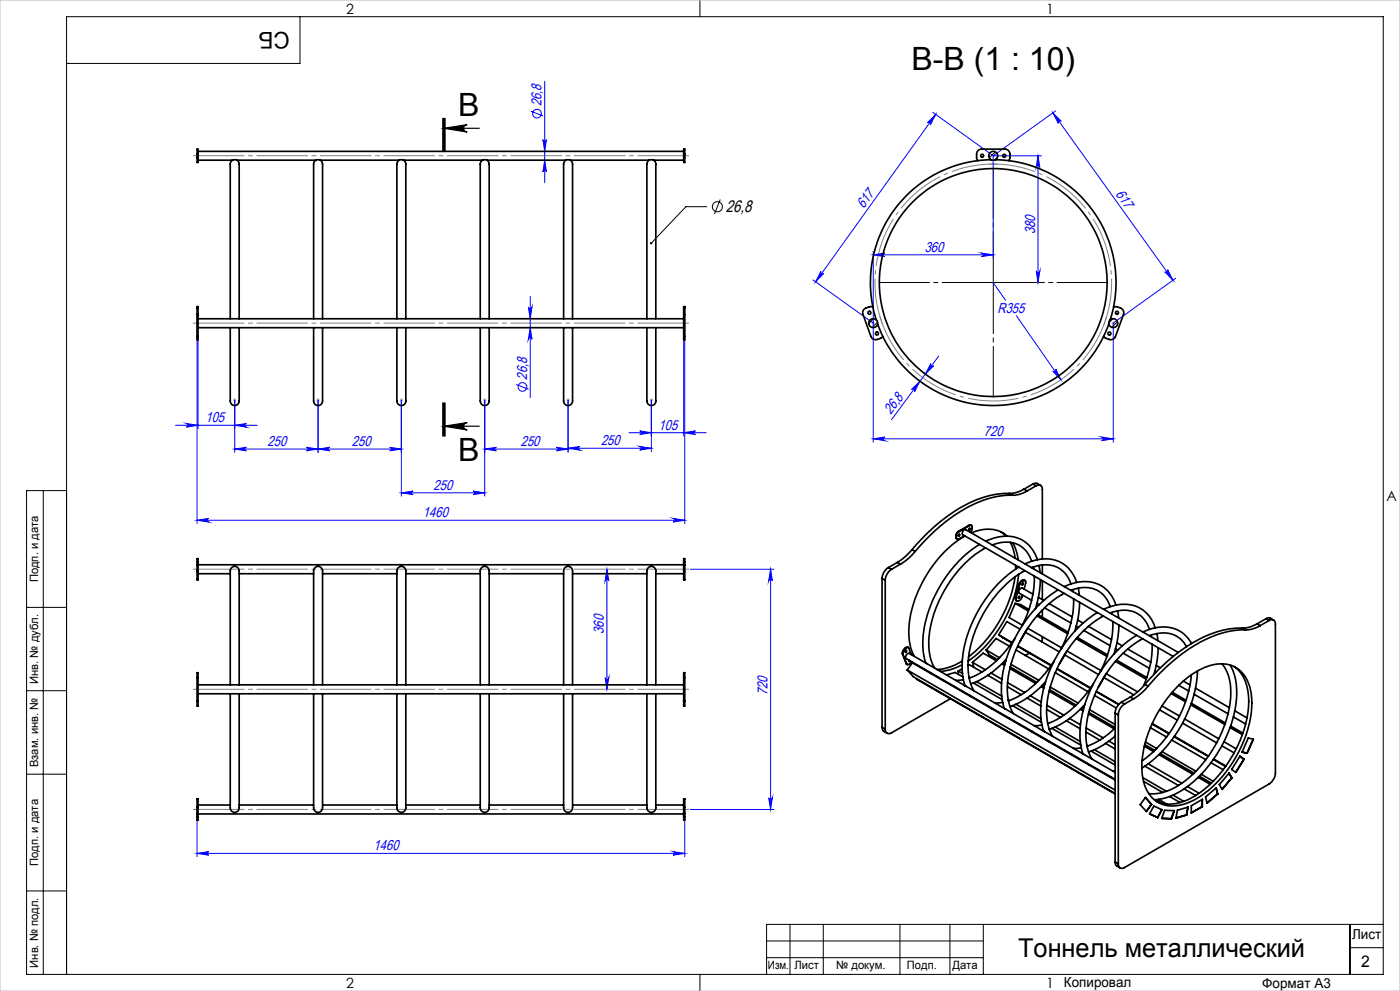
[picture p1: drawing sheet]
<svg xmlns="http://www.w3.org/2000/svg" width="420mm" height="297mm" viewBox="0 0 420 297" stroke-linecap="round" stroke-linejoin="round" font-family="sans-serif">
<g fill="none" stroke="#00f" stroke-width=".3">
<path d="M159.2 33.3l3.7 1.5M163.4 24.4v30.3M280.7 34.3l-1.6 3.2a.54 .54 0 0 0-.1-.8 .54 .54 0 0 0-.8 .1zM280.7 34.3l-36 50.2M315.9 33.8l2.5 2.6a.53 .53 0 0 0-.8-.2 .53 .53 0 0 0-.1 .8zM315.9 33.8l36 50.2M316.7 33.2l-18.7 13.5-18.1-13M162.9 41.8a.53 .53 0 0 0 .5 .6 .53 .53 0 0 0 .5-.6l-.5 3.6zM163.4 48l.5 3.5a.53 .53 0 0 0-.5-.5 .53 .53 0 0 0-.5 .5zM311.4 46.7l.6 3.5a.55 .55 0 0 0-.6-.5 .55 .55 0 0 0-.5 .5zM311.4 46.7v38M312.4 46.7h-14.4v30.7"/>
<path d="M262 75.4v57.1M262 76.4h36M262 76.4l3.5-.6a.53 .53 0 0 0-.5 .6 .53 .53 0 0 0 .5 .5zM294.5 75.8l3.5 .6-3.5 .5a.53 .53 0 0 0 .5-.5 .53 .53 0 0 0-.5-.6zM59.1 94.3v62.6M158.5 92a.55 .55 0 0 0 .5 .5 .55 .55 0 0 0 .6-.5l-.5 3.5zM159.1 98.2l.5 3.5a.55 .55 0 0 0-.6-.5 .55 .55 0 0 0-.5 .5zM159.1 88.8v30.4M205.4 94.3v62.6M243.9 83.9l18.1 12.9M246.3 81.3a.53 .53 0 0 0 .1 .7 .53 .53 0 0 0 .8-.1l-2.5 2.6zM298 84.7l3.7 5.3"/>
<path d="M304.9 94.6l13.4 19.2M310.9 81.2a.55 .55 0 0 0 .5 .5 .55 .55 0 0 0 .6-.5l-.6 3.5zM334 96.9v35.6M349.4 81.5a.53 .53 0 0 0 .8 0 .53 .53 0 0 0 .1-.7l1.6 3.2zM352.7 83.4l-18.7 13.4M59.4 100.8v27.7M70.4 119.9v15.7M95.4 119.9v15.7M120.4 119.9v28.8M145.4 119.9v28.8M154.9 115.2l3.7 1.5M170.4 119.9v15.7"/>
<path d="M195.4 119.9v15.5M205.1 100.8v29.9M273.5 116.7l2.5-2.4-1.6 3.1a.56 .56 0 0 0-.2-.7 .56 .56 0 0 0-.7 0zM276 114.3l-8.6 11.5M276 114.3l.8 .6M276.8 111.5l.8 .6M277.6 112.1l-1.6 2.2M279.3 109a.53 .53 0 0 0 .1 .7 .53 .53 0 0 0 .7-.1l-2.5 2.5zM281.6 106.7l-4 5.4M315.8 111.2a.53 .53 0 0 0 .8 .2 .53 .53 0 0 0 .1-.8l1.6 3.2zM52.7 127.5h24.5M55.9 126.9l3.5 .6-3.5 .5a.55 .55 0 0 0 .5-.5 .55 .55 0 0 0-.5-.6z"/>
<path d="M70.4 127.5l3.5-.6a.55 .55 0 0 0-.5 .6 .55 .55 0 0 0 .5 .5zM70.4 134.6l3.5-.5a.53 .53 0 0 0-.5 .5 .53 .53 0 0 0 .5 .5zM70.4 134.6h50M91.9 134.1l3.5 .5-3.5 .5a.53 .53 0 0 0 .5-.5 .53 .53 0 0 0-.5-.5zM95.4 134.6l3.5-.5a.53 .53 0 0 0-.5 .5 .53 .53 0 0 0 .5 .5zM116.9 134.1l3.5 .5-3.5 .5a.53 .53 0 0 0 .5-.5 .53 .53 0 0 0-.5-.5zM145.4 134.6h25M145.4 134.6l3.5-.5a.53 .53 0 0 0-.5 .5 .53 .53 0 0 0 .5 .5zM166.9 134.1l3.5 .5-3.5 .5a.53 .53 0 0 0 .5-.5 .53 .53 0 0 0-.5-.5zM170.4 134.3l3.5-.5a.55 .55 0 0 0-.5 .6 .55 .55 0 0 0 .5 .5zM170.4 134.3h25M188.7 129.7h23.1"/>
<path d="M191.9 129.1l3.5 .6-3.5 .5a.53 .53 0 0 0 .5-.5 .53 .53 0 0 0-.5-.6zM191.9 133.8l3.5 .5-3.5 .6a.55 .55 0 0 0 .5-.5 .55 .55 0 0 0-.5-.6zM205.1 129.7l3.5-.6a.53 .53 0 0 0-.5 .6 .53 .53 0 0 0 .5 .5zM262 131.5l3.5-.5a.55 .55 0 0 0-.5 .5 .55 .55 0 0 0 .5 .6zM262 131.5h72M330.5 131l3.5 .5-3.5 .6a.55 .55 0 0 0 .5-.6 .55 .55 0 0 0-.5-.5zM59.1 155.9l3.5-.5a.55 .55 0 0 0-.5 .5 .55 .55 0 0 0 .5 .6zM59.1 155.9h146.3M120.4 147.7h25M120.4 147.7l3.5-.5a.53 .53 0 0 0-.5 .5 .53 .53 0 0 0 .5 .5zM141.9 147.2l3.5 .5-3.5 .5a.53 .53 0 0 0 .5-.5 .53 .53 0 0 0-.5-.5zM201.9 155.4l3.5 .5-3.5 .6a.55 .55 0 0 0 .5-.6 .55 .55 0 0 0-.5-.5z"/>
<path d="M182.1 170.6l.5 3.5a.55 .55 0 0 0-.5-.5 .55 .55 0 0 0-.6 .5zM182.1 170.6v36M207.1 170.6h25.1M231.2 170.6v72M231.2 170.6l.5 3.5a.55 .55 0 0 0-.5-.5 .55 .55 0 0 0-.6 .5zM181.5 203.1a.55 .55 0 0 0 .6 .5 .55 .55 0 0 0 .5-.5l-.5 3.5zM230.6 239.1a.55 .55 0 0 0 .6 .5 .55 .55 0 0 0 .5-.5l-.5 3.5zM59.1 255.8l3.5-.6a.53 .53 0 0 0-.5 .6 .53 .53 0 0 0 .5 .5zM59.1 241.9v14.8M59.1 255.8h146.3M201.9 255.2l3.5 .6-3.5 .5a.53 .53 0 0 0 .5-.5 .53 .53 0 0 0-.5-.6zM205.4 241.9v14.8"/>
<path d="M207.1 242.6h25.1"/>
<circle cx="161.1" cy="34" r="1.3"/>
<circle cx="156.7" cy="116" r="1.29"/>
</g>
<g fill="none" stroke="#000" stroke-width=".3">
<path d="M90 5v14h-70M210 0v5M216.1 59.8l-1.8 4.3M212 61.9h-6.2l-10.4 11M297.9 84.7h.2M298 84.6v.2M13 147v145M20 147h-12v145h407v-287h-395v287M8 182h12M8 207h12M8 232h12M8 267h12"/>
<path d="M237 277v15M247 277v15M270 277v15M285 277v15M295 277v15M405 277v15M415 277h-185v15M210 292v5M230 282h65M230 287h65M405 284h10"/>
<circle cx="215.2" cy="62" r="1.52"/>
</g>
<path d="M132.8 35.4v10M133.2 38.4l7-1a1.11 1.11 0 0 0-1.1 1.1 1.11 1.11 0 0 0 1.1 1.1zM133.2 38.4h10.6M133.2 35.4v10M133.5 35.4v10M132.8 120.7v10M133.2 127.7l7-1.1a1.11 1.11 0 0 0-1.1 1.2 1.11 1.11 0 0 0 1.1 1.1zM133.2 127.7h10.6M133.2 120.7v10M133.5 120.7v10z" fill="none" stroke="#000" stroke-width=".35"/>
<path d="M299.3 49.2a35.5 35.5 0 0 0-34.5 48.1M331.2 97.3a35.5 35.5 0 0 0-34.6-48.1" fill="none" stroke="#808080" stroke-width=".3" stroke-dasharray="15.2 1.3 1.3 1.3" stroke-dashoffset="1.2" stroke-linecap="butt"/>
<path d="M263.9 94.7a35.5 35.5 0 0 0 34.1 25.5 35.5 35.5 0 0 0 34-25.5" fill="none" stroke="#808080" stroke-width=".3" stroke-dasharray="15.2 1.3 1.3 1.3" stroke-dashoffset=".2" stroke-linecap="butt"/>
<g fill="none" stroke="#c0c0c0" stroke-width=".3">
<path d="M0 0h420v297h-420zM297.5 46.7h.9M297.6 46.3l.7 .8M298 46.2v1M298.3 46.3l-.7 .8M261.5 96.9h1M261.6 96.5l.7 .7M262 96.3v1.1M262.3 96.5l-.7 .7M333.5 96.9h1M333.6 96.5l.7 .7M334 96.3v1.1"/>
<path d="M334.3 96.5l-.7 .7M69.9 119.9h1M70.1 119.5l.7 .7M70.4 119.4v1M70.8 119.5l-.7 .7M94.9 119.9h1M95.1 119.5l.7 .7M95.4 119.4v1M95.8 119.5l-.7 .7M119.9 119.9h1M120.1 119.5l.7 .7M120.4 119.4v1"/>
<path d="M120.8 119.5l-.7 .7M144.9 119.9h1M145.1 119.5l.7 .7M145.4 119.4v1M145.8 119.5l-.7 .7M169.9 119.9h1M170.1 119.5l.7 .7M170.4 119.4v1M170.8 119.5l-.7 .7M194.9 119.9h1M195.1 119.5l.7 .7M195.4 119.4v1"/>
<path d="M195.8 119.5l-.7 .7"/>
</g>
<path d="M297.8 84.7h-34.1M298 84.5v-34.1M298 84.9v34M298.2 84.7h34" fill="none" stroke="#000" stroke-width=".3" stroke-dasharray="15.2 1.3 1.3 1.3" stroke-dashoffset=".1"/>
<path d="M57.4 46.7h149.7M57.4 96.8h149.7M57.4 170.6h149.7M57.4 206.6h149.7M57.4 242.6h149.7" fill="none" stroke="#808080" stroke-width=".3" stroke-dasharray="15.2 1.3 1.3 1.3" stroke-dashoffset="-.6"/>
<g fill="#000">
<path d="M195.1 72.6a.37 .37 0 0 1 .5 0 .37 .37 0 0 1 0 .6 .37 .37 0 0 1-.5-.1l.3-.2-.3 .2z"/>
<path d="M133.2 38.4l7-1a1.11 1.11 0 0 0-1.1 1.1 1.11 1.11 0 0 0 1.1 1.1zM133.2 127.7l7-1.1a1.11 1.11 0 0 0-1.1 1.2 1.11 1.11 0 0 0 1.1 1.1z"/>
</g>
<g fill="#00f">
<path d="M315.8 111.2a.53 .53 0 0 0 .8 .2 .53 .53 0 0 0 .1-.8l1.6 3.2z"/>
<path d="M116.9 134.1l3.5 .5-3.5 .5a.53 .53 0 0 0 .5-.5 .53 .53 0 0 0-.5-.5zM95.4 134.6l3.5-.5a.53 .53 0 0 0-.5 .5 .53 .53 0 0 0 .5 .5zM141.9 147.2l3.5 .5-3.5 .5a.53 .53 0 0 0 .5-.5 .53 .53 0 0 0-.5-.5zM120.4 147.7l3.5-.5a.53 .53 0 0 0-.5 .5 .53 .53 0 0 0 .5 .5zM166.9 134.1l3.5 .5-3.5 .5a.53 .53 0 0 0 .5-.5 .53 .53 0 0 0-.5-.5zM145.4 134.6l3.5-.5a.53 .53 0 0 0-.5 .5 .53 .53 0 0 0 .5 .5zM70.4 127.5l3.5-.6a.55 .55 0 0 0-.5 .6 .55 .55 0 0 0 .5 .5zM55.9 126.9l3.5 .6-3.5 .5a.55 .55 0 0 0 .5-.5 .55 .55 0 0 0-.5-.6zM294.5 75.8l3.5 .6-3.5 .5a.53 .53 0 0 0 .5-.5 .53 .53 0 0 0-.5-.6zM262 76.4l3.5-.6a.53 .53 0 0 0-.5 .6 .53 .53 0 0 0 .5 .5z"/>
<path d="M70.4 134.6l3.5-.5a.53 .53 0 0 0-.5 .5 .53 .53 0 0 0 .5 .5zM91.9 134.1l3.5 .5-3.5 .5a.53 .53 0 0 0 .5-.5 .53 .53 0 0 0-.5-.5zM191.9 129.1l3.5 .6-3.5 .5a.53 .53 0 0 0 .5-.5 .53 .53 0 0 0-.5-.6zM205.1 129.7l3.5-.6a.53 .53 0 0 0-.5 .6 .53 .53 0 0 0 .5 .5zM170.4 134.3l3.5-.5a.55 .55 0 0 0-.5 .6 .55 .55 0 0 0 .5 .5zM191.9 133.8l3.5 .5-3.5 .6a.55 .55 0 0 0 .5-.5 .55 .55 0 0 0-.5-.6zM262 131.5l3.5-.5a.55 .55 0 0 0-.5 .5 .55 .55 0 0 0 .5 .6zM330.5 131l3.5 .5-3.5 .6a.55 .55 0 0 0 .5-.6 .55 .55 0 0 0-.5-.5z"/>
<path d="M246.3 81.3a.53 .53 0 0 0 .1 .7 .53 .53 0 0 0 .8-.1l-2.5 2.6zM280.7 34.3l-1.6 3.2a.54 .54 0 0 0-.1-.8 .54 .54 0 0 0-.8 .1z"/>
<path d="M311.4 46.7l.6 3.5a.55 .55 0 0 0-.6-.5 .55 .55 0 0 0-.5 .5zM310.9 81.2a.55 .55 0 0 0 .5 .5 .55 .55 0 0 0 .6-.5l-.6 3.5z"/>
<path d="M315.9 33.8l2.5 2.6a.53 .53 0 0 0-.8-.2 .53 .53 0 0 0-.1 .8zM349.4 81.5a.53 .53 0 0 0 .8 0 .53 .53 0 0 0 .1-.7l1.6 3.2z"/>
<path d="M59.1 155.9l3.5-.5a.55 .55 0 0 0-.5 .5 .55 .55 0 0 0 .5 .6zM201.9 155.4l3.5 .5-3.5 .6a.55 .55 0 0 0 .5-.6 .55 .55 0 0 0-.5-.5z"/>
<path d="M59.1 255.8l3.5-.6a.53 .53 0 0 0-.5 .6 .53 .53 0 0 0 .5 .5zM201.9 255.2l3.5 .6-3.5 .5a.53 .53 0 0 0 .5-.5 .53 .53 0 0 0-.5-.6z"/>
<path d="M279.3 109a.53 .53 0 0 0 .1 .7 .53 .53 0 0 0 .7-.1l-2.5 2.5zM273.5 116.7l2.5-2.4-1.6 3.1a.56 .56 0 0 0-.2-.7 .56 .56 0 0 0-.7 0z"/>
<path d="M163.4 48l.5 3.5a.53 .53 0 0 0-.5-.5 .53 .53 0 0 0-.5 .5zM162.9 41.8a.53 .53 0 0 0 .5 .6 .53 .53 0 0 0 .5-.6l-.5 3.6z"/>
<path d="M181.5 203.1a.55 .55 0 0 0 .6 .5 .55 .55 0 0 0 .5-.5l-.5 3.5zM182.1 170.6l.5 3.5a.55 .55 0 0 0-.5-.5 .55 .55 0 0 0-.6 .5z"/>
<path d="M158.5 92a.55 .55 0 0 0 .5 .5 .55 .55 0 0 0 .6-.5l-.5 3.5zM159.1 98.2l.5 3.5a.55 .55 0 0 0-.6-.5 .55 .55 0 0 0-.5 .5z"/>
<path d="M231.2 170.6l.5 3.5a.55 .55 0 0 0-.5-.5 .55 .55 0 0 0-.6 .5zM230.6 239.1a.55 .55 0 0 0 .6 .5 .55 .55 0 0 0 .5-.5l-.5 3.5z"/>
</g>
<g fill="none" stroke="#000" stroke-width=".5">
<path d="M59.1 46.2v-1.5h.3v1.5M59.1 47.2v1.5h.3v-1.5M59.1 46.2v1M59.1 46.2h.3M59.1 47.2h.3M59.4 45.4h145.7M59.4 48h10.3M59.4 46.2v1M69.7 48a3.1 3.1 0 0 0-.6 2.9v44.6M69.7 48h1.4M71.1 48a3.1 3.1 0 0 1 .7 2.9v44.6M71.1 48h23.7"/>
<path d="M94.8 48a3.1 3.1 0 0 0-.7 2.9v44.6M94.8 48h1.3M96.1 48a3.1 3.1 0 0 1 .7 2.9v44.6M96.1 48h23.6M119.7 48a3.1 3.1 0 0 0-.6 2.9v44.6M119.7 48h1.4M121.1 48a3.1 3.1 0 0 1 .6 2.9v44.6M121.1 48h23.6M144.7 48a3.1 3.1 0 0 0-.6 2.9v44.6M144.7 48h1.4M146.1 48a3.1 3.1 0 0 1 .7 2.9v44.6M146.1 48h23.7"/>
<path d="M169.8 48a3.1 3.1 0 0 0-.7 2.9v44.6M169.8 48h1.3M171.1 48a3.1 3.1 0 0 1 .7 2.9v44.6M171.1 48h23.6M194.7 48a3.1 3.1 0 0 0-.6 2.9v44.6M194.7 48h1.4M196.1 48a3.1 3.1 0 0 1 .6 2.9v44.6M196.1 48h9M205.1 47.2v1.5h.3v-1.5M205.1 46.2v-1.5h.3v1.5M205.1 46.2v1M205.1 46.2h.3"/>
<path d="M205.1 47.2h.3M205.4 46.2v1M293.3 48.2l-.3-.8v-1.2a1.45 1.45 0 0 1 1.5-1.5h7a1.45 1.45 0 0 1 1.5 1.5v1.2l-.4 .8M297.3 47.9a36.8 36.8 0 0 0-34.4 47.9M298.6 47.9a36.8 36.8 0 0 1 34.5 47.9M59.1 92.3v2M59.1 92h.3M59.1 94.3h.3M59.1 92.3h.3M59.1 92v.3M59.1 94.3v6.5M59.4 92.3v2"/>
<path d="M59.4 95.5h145.7M59.4 98.2h145.7M59.4 92v.3M59.4 94.3v6.5M69.1 98.2v19.9a3.9 3.9 0 0 0 .6 3.2 1.54 1.54 0 0 0 1.7-.3 1.54 1.54 0 0 0 .4-1.7v-21.1M94.1 98.2v19.9a3.9 3.9 0 0 0 .6 3.2 1.54 1.54 0 0 0 1.7-.3 1.54 1.54 0 0 0 .4-1.7v-21.1M119.1 98.2v19.9a3.7 3.7 0 0 0 .6 3.2 1.51 1.51 0 0 0 1.7-.3 1.51 1.51 0 0 0 .3-1.7v-21.1M144.1 98.2v19.9a3.9 3.9 0 0 0 .6 3.2 1.54 1.54 0 0 0 1.7-.3 1.54 1.54 0 0 0 .4-1.7v-21.1M169.1 98.2v19.9a3.9 3.9 0 0 0 .6 3.2 1.54 1.54 0 0 0 1.7-.3 1.54 1.54 0 0 0 .4-1.7v-21.1M194.1 98.2v19.9a3.7 3.7 0 0 0 .6 3.2 1.51 1.51 0 0 0 1.7-.3 1.51 1.51 0 0 0 .3-1.7v-21.1M205.1 92.3v2M205.1 92h.3"/>
<path d="M205.1 94.3h.3M205.1 92.3h.3M205.1 92v.3M205.1 94.3v6.5M205.4 92.3v2M205.4 92v.3M205.4 94.3v6.5M261.9 92l-.7-.1-1.4 .4a1.49 1.49 0 0 0-.9 2l2.4 6.5a1.54 1.54 0 0 0 1.9 .9l1.7-.8M263.3 97.1a36.8 36.8 0 0 0 34.7 24.4 36.8 36.8 0 0 0 34.6-24.4M334.1 92l.7-.1 1.4 .4a1.49 1.49 0 0 1 .8 2l-2.4 6.5a1.52 1.52 0 0 1-1.9 .9l-1.6-.8M59.1 100.8v1h.3v-1M59.1 100.8h.3"/>
<path d="M205.1 100.8v1h.3v-1M205.1 100.8h.3M287.5 159.3l-.5 .5-.2 .7M287.5 159.3l.1 .1M287.6 159.4l-.5 .6-.2 .6M290.8 157.4h.6M290.8 157.4l.1 .1M290.8 157.4l-3.3 1.9M290.9 158.3l-.2 .5M290.9 157.5l.5-.1 .2 .4v1l-.5 .7M290.9 157.5l-3.3 1.9M291.4 159.7a9.8 9.8 0 0 1 10.8 1"/>
<path d="M300.3 159.4l1.5 1.3M302.8 147.9a31.7 31.7 0 0 0-19.6 7.6l-5 4.2-4.6 5M302.8 147.9l.9 .5M303.7 148.4a32.2 32.2 0 0 0-19.6 7.7l-4.9 4.2-4.7 5M307.2 146.6l-2.1 .9-2.3 .4M307.2 146.6l1 .5M308.2 147.1l-2.5 1.1-2 .2M309.9 145.1l1-.3 1.3 .7M309.9 145.1l.9 .5M309.9 145.1l-2.7 1.5M310.8 145.6a1.15 1.15 0 0 1 1.4-.1 1.15 1.15 0 0 1 .5 1.2v20.8M310.8 145.6l-2.6 1.5"/>
<path d="M59.1 169.4v1.9M59.1 168.4v-.2a.42 .42 0 0 1-.1-.5 .42 .42 0 0 1 .4-.2v.9M59.1 173.7h.3M59.1 168.4v1M59.1 171.3v2.4M59.1 171.3h.3M59.1 169.4h.3M59.1 168.4h.3M59.4 169.4v1.9M59.4 168.4v1M59.4 171.3v2.4M59.4 169.3h145.7"/>
<path d="M59.4 171.9h9.7M71.8 171.9h22.3M96.8 171.9h22.3M121.7 171.9h22.4M146.8 171.9h22.3M171.8 171.9h22.3M196.7 171.9h8.4M205.1 169.4v1.9M205.1 168.4v-.2a.46 .46 0 0 1-.1-.5 .46 .46 0 0 1 .4-.3v1M205.1 173.7h.3M205.1 168.4v1M205.1 171.3v2.4"/>
<path d="M205.1 171.3h.3M205.1 169.4h.3M205.1 168.4h.3M205.4 169.4v1.9M205.4 168.4v1M205.4 171.3v2.4M264.6 173.4l1 .5M264.6 173.4v44.6M265.6 173.9v44.6M266.5 170.1a4.1 4.1 0 0 0-1.9 3.3M266.5 170.1l.9 .5M267.4 170.6a4.3 4.3 0 0 0-1.8 3.3"/>
<path d="M269.2 168.6l.9 .5M269.2 168.6l-2.7 1.5M270.1 169.1l-2.7 1.5M273.6 164.7l-2.7 2.7-1.7 1.2M273.6 164.7l.9 .6M274.5 165.3l-1.9 2-2.5 1.8M286.8 161l.3 .6M286.8 160.5l.1 .1M286.8 161l.1 .1M286.8 160.5v.5M286.9 160.6v.5M287.5 160.6h.1"/>
<path d="M287.7 160.2a.23 .23 0 0 1 .2 .3 .23 .23 0 0 1-.4 0zM287.8 160.1l-.2 .5M289.3 160.6l-1.9 1-.3-.1-.2-.4M289.5 160.7a36.1 36.1 0 0 0-16.8 29.3l.5 3.9 1 2.8M293.9 163.2a37.7 37.7 0 0 0-17 30l.1 2.3 .7 3.2M295.7 164.2a35.7 35.7 0 0 0-16.3 22.6 18.4 18.4 0 0 0 1 13.5M295.7 162.2a11.3 11.3 0 0 1 12.1 .5l1.9 1.9 1.5 3.1M297.7 163.3a8.4 8.4 0 0 1 10.6 2.5l1.2 2.4M303.1 162.6l.8 1.8 .7 2.9M303.8 162.7l1.2 2.7 .5 2.4M304.5 172.9a37.6 37.6 0 0 1-13.9 23.9M304.7 179.2v.6l.3 .2"/>
<path d="M304.7 179.2l.1 .1M304.7 169.4v1.2M305.6 172.1a37.1 37.1 0 0 1-15.1 26M305.6 170a38 38 0 0 0-17 29.5l.2 2.8 .7 3.2M305.8 178.7l-.3 .5M305.8 174.9l.1 .1M305.8 174.9l-1.1 4.3M305.9 175l-1.1 4.3M306.6 175.2h.1M306.7 174l-.6 .3-.3 .6M306.7 174h.1M306.7 178.3l-.4 1.3-.5 .4h-.9l-.1-.7"/>
<path d="M306.8 174l-.5 .4-.4 .6M306.8 174.8l-.2 .4M307.1 173.9l.5 .1M307.1 173.9l.2 .1M307.1 173.9l-.4 .1M307.3 174l.3 .1 .2 .4-.6 2.1M307.3 174h-.5M307.4 171a35.8 35.8 0 0 0-17 29.1 14.3 14.3 0 0 0 1.8 6.9M307.5 169a11.3 11.3 0 0 1 12.2 .5l1.8 1.9 1.5 3.2M309.5 170.1a8.5 8.5 0 0 1 10.4 2.2l1.4 2.7M309.9 178.1l-3.2-1.9a1.01 1.01 0 0 0-.9 1.6l3.7 2.1M310 169.9l.1 .6"/>
<path d="M310.3 172.6a31.9 31.9 0 0 1-3.7 15.1M311.5 179l1.6 .9M311.7 169.5l.3 2.1M312.1 173.7l-.5 4.9-1 3.8M312.7 169.3v2.7M312.7 174.1v5.6M317.4 176.8a37.9 37.9 0 0 0-17 29.5l.2 2.9 .7 3.1M319.2 177.8a36.2 36.2 0 0 0-16.5 23.8 17.4 17.4 0 0 0 1.3 12.3M319.3 175.8a11.4 11.4 0 0 1 12.1 .5l2.1 2.3 1.3 2.8M321.2 176.9a8.5 8.5 0 0 1 10.7 2.5l1.2 2.4M321.8 176.7v.6M322.1 179.5a31.9 31.9 0 0 1-3.8 15"/>
<path d="M323.5 176.3l.3 2.1M270.7 195.9l.2 .1M270.7 195.9l1.2 3M270.9 196l1.1 3M271.1 194.7l-.3 .5-.1 .7M271.1 194.7h.2M271.3 194.7l-.4 .6v.7M271.6 194.2l.1 .1M271.6 194.2l-.5 .5M271.7 195a.23 .23 0 0 1 .2 .3 .23 .23 0 0 1-.3 .1zM271.7 194.3l.5-.3 .4 .2 .8 2M271.7 194.3l-.4 .4"/>
<path d="M271.9 194.9l-.3 .5M271.9 198.9l.3 .3M271.9 198.9l.1 .1M272.5 194.1l-.4-.2-.5 .3M272.7 197.9v.4l.3-.3M272.9 198l-.3 .2M273.5 198.3l-.8 .8-.4 .1-.3-.2M288.6 199.2l-3.3 1.5-3.3 .5M288.7 198.1a15.6 15.6 0 0 1-7.6 2.6M290.4 199.4l.4-.2 3.8 2.2M291.7 198.5l3.9 2.2M291.7 198.5l.4 1.5"/>
<path d="M295.9 194.8l4 2.3M295.9 194.8l.9 1.4 2.5 1.5M298.9 198l-3.9-2.2-3.3 2.7M299.6 190.2l4 2.4M299.6 190.2l3.9 2.5M300.5 199l.8 .4M300.9 198.6l.6 .4M301.4 198l.3 .2M301.9 197.6a26.2 26.2 0 0 1-10.7 7.4M302.8 193.7l-4-2.4-2.9 3.5M303.1 199.9l7.9 4.6M303.3 199.1l8.3 4.8"/>
<path d="M304.4 191.4a28.5 28.5 0 0 1-13.6 11.8M304.6 180.8l1.5 .4 2.6 1.5M304.6 180.8l3.9 2.3M304.6 180.8l-1.9 4.3 4 2.3M304.8 194.8l9.8 5.7M305.3 193.7l10 5.8M305.3 193.6l10.1 5.8M306 188.6l-4-2.3-2.4 3.9M307.6 189.5l10.2 5.9M308.1 188.6l-2.1 3.7M308.3 188.3l10.2 5.9M308.8 195.8l-1.2 .7"/>
<path d="M311.1 180.8l.6 .4M311.1 184.6l9.2 5.3M311.4 184.2l9.1 5.2M312.7 190.8l-.2 1.5M312.7 182.8v2.2M313.4 182.2l7.9 4.5M314.7 180.9l7 4M316.2 198.2a29.1 29.1 0 0 1-13.7 11.8M319.4 196.3l10.2 5.9M319.9 195.4l-2.2 3.7M320.1 195.1l10.2 5.9M322.9 187.6l.6 .4"/>
<path d="M322.9 191.4l9.2 5.3M323.2 191l9 5.2M323.3 185.8l1.6 1M323.9 180.5l-.4 4.3-1.1 4.4M325.2 188.9l7.9 4.6M326.5 187.7l6.9 4M329.2 183.6a37.9 37.9 0 0 0-17 30.1l.3 3.4 .6 2M331 184.6a35.8 35.8 0 0 0-17 29.1 14.3 14.3 0 0 0 1.8 7M331.1 182.6a11.4 11.4 0 0 1 12.1 .5l2.1 2.3 1.3 2.8M333 183.7a8.5 8.5 0 0 1 10.7 2.5l1.2 2.4M333.6 183.5l.1 .6M333.9 186.3a31.9 31.9 0 0 1-3.8 15"/>
<path d="M334.6 194.4l.7 .4M334.6 198.2l9.3 5.3M335 197.8l9 5.3M335.1 192.6l1.6 1M335.3 183.1l.3 2.1M335.7 187.3l-.5 4.9-1 3.8M336.9 195.8l7.9 4.5M338.3 194.5l6.9 4M341 190.4a37.9 37.9 0 0 0-17 30.1l.2 2.8 .7 2.6M342.8 191.4a35.9 35.9 0 0 0-16.4 23.2 17.7 17.7 0 0 0 1.2 12.9M342.9 189.4a11 11 0 0 1 12.7 1.1l1.9 2.4M344.8 190.5a8.7 8.7 0 0 1 10.2 1.9l1 1.4"/>
<path d="M345.3 190.4l.1 .5M345.7 193.1a29.6 29.6 0 0 1-2.6 12.5M346.9 199.4l1.2 .8M347.1 189.9l.3 2.1M347.5 194.1l-.3 3.6-1 4.4M353.5 195.5l-63.8-36.8a.99 .99 0 0 0-.8 1.6l63.1 36.4M366.6 199a15 15 0 0 1 2.4 12.1 36 36 0 0 1-16.9 25.1 12.8 12.8 0 0 1-7.5 1.6M369 199.3a21.3 21.3 0 0 1 .7 16.6 37.3 37.3 0 0 1-17.1 22l-3.5 1.4-2.8 .4M370.2 199.8a12.4 12.4 0 0 1 4.4 11 36.7 36.7 0 0 1-16.7 28.1 11.9 11.9 0 0 1-11 1.3M372.7 188.2a31.8 31.8 0 0 0-19.6 7.7l-4.9 4.2-4.7 5M372.7 188.2l1 .6M373.7 188.8a32.2 32.2 0 0 0-19.7 7.6l-4.2 3.6-5.3 5.6"/>
<path d="M377.1 187l-2.1 .9-2.3 .3M377.1 187l1 .5M378.1 187.5l-2.5 1.1-1.9 .2M379.8 185.4l1-.2 1.3 .6M379.8 185.4l1 .5M379.8 185.4l-2.7 1.6M380.8 185.9a1.16 1.16 0 0 1 1.3-.1 1.16 1.16 0 0 1 .5 1.2v44.7a4.3 4.3 0 0 1-1.8 3.2l-43.4 25.1a1.15 1.15 0 0 1-1.4 .1 1.15 1.15 0 0 1-.5-1.2M380.8 185.9l-2.7 1.6M59.1 203.1v-1.5h.3v1.5M59.1 210.1v1.5h.3v-1.5M59.1 203.1v7M59.1 203.1h.3"/>
<path d="M59.1 210.1h.3M59.4 203.1v7M59.4 205.2h145.7M59.4 207.9h145.7M69.1 205.2v-32a4 4 0 0 1 .6-3.2 1.54 1.54 0 0 1 1.7 .2 1.54 1.54 0 0 1 .4 1.7v33.3M69.1 207.9v32.1a4 4 0 0 0 .6 3.2 1.54 1.54 0 0 0 1.7-.2 1.54 1.54 0 0 0 .4-1.7v-33.4M94.1 205.2v-32a4 4 0 0 1 .6-3.2 1.54 1.54 0 0 1 1.7 .2 1.54 1.54 0 0 1 .4 1.7v33.3M94.1 207.9v32.1a4 4 0 0 0 .6 3.2 1.54 1.54 0 0 0 1.7-.2 1.54 1.54 0 0 0 .4-1.7v-33.4M119.1 205.2v-32a3.8 3.8 0 0 1 .6-3.2 1.51 1.51 0 0 1 1.7 .2 1.51 1.51 0 0 1 .3 1.7v33.3M119.1 207.9v32.1a3.8 3.8 0 0 0 .6 3.2 1.51 1.51 0 0 0 1.7-.2 1.51 1.51 0 0 0 .3-1.7v-33.4M144.1 205.2v-32a4 4 0 0 1 .6-3.2 1.54 1.54 0 0 1 1.7 .2 1.54 1.54 0 0 1 .4 1.7v33.3M144.1 207.9v32.1a4 4 0 0 0 .6 3.2 1.54 1.54 0 0 0 1.7-.2 1.54 1.54 0 0 0 .4-1.7v-33.4"/>
<path d="M169.1 205.2v-32a4 4 0 0 1 .6-3.2 1.54 1.54 0 0 1 1.7 .2 1.54 1.54 0 0 1 .4 1.7v33.3M169.1 207.9v32.1a4 4 0 0 0 .6 3.2 1.54 1.54 0 0 0 1.7-.2 1.54 1.54 0 0 0 .4-1.7v-33.4M194.1 205.2v-32a3.8 3.8 0 0 1 .6-3.2 1.51 1.51 0 0 1 1.7 .2 1.51 1.51 0 0 1 .3 1.7v33.3M194.1 207.9v32.1a3.8 3.8 0 0 0 .6 3.2 1.51 1.51 0 0 0 1.7-.2 1.51 1.51 0 0 0 .3-1.7v-33.4M205.1 203.1v-1.5h.3v1.5M205.1 210.1v1.5h.3v-1.5M205.1 203.1v7M205.1 203.1h.3M205.1 210.1h.3M205.4 203.1v7M264.6 218l.3 1 1.2 .7M264.6 218l1 .5"/>
<path d="M272.2 200.8l1.5-2.2 60.8 35.2M272.2 200.8l62.3 36M272.2 200.8l1.8 2 60.5 35M275 203.4l59.5 34.5M279.2 201.6l.2 .3M284 202.3l2.5-.8 2.4 1.4M285.1 209.4l-17.7 10.2a1.16 1.16 0 0 1-1.3 .1 1.16 1.16 0 0 1-.5-1.2M285.8 205.6l.4 .1M287.5 201.1l1.2 .7M287.5 201.1v1M288.6 200.4l-1.1 .7M289 203.7l-2.3 .2"/>
<path d="M289.4 205.4h.1M290.7 202.9l.3 .2M290.9 208.4l.3 .3M292 204.7l8.7 5M293 204.3l7.5 4.3M296.3 202.4l4.2 2.4M297.3 201.7l3.3 1.9M297.5 212.4h.5M300.8 210.5l-2.3 .2M301.2 212.2h.1M302.2 205.8l4.2 2.4M302.3 204.6l5.1 2.9"/>
<path d="M302.5 209.8l.3 .1M302.7 215.2l.3 .3M303 200.4l7.7 4.4M303.8 211.5l8.7 5M304.8 211.1l7.5 4.3M308.1 209.2l4.1 2.4M309.1 208.5l3.2 1.9M309.3 219.2h.5M312.3 205.8l.8 .4M312.6 217.3l-2.3 .2M312.7 205.4l.6 .4M312.9 219h.2"/>
<path d="M313.2 204.8l.3 .2M313.7 204.4a26.2 26.2 0 0 1-10.7 7.4M314 212.6l4.2 2.4M314.1 211.4l5.1 2.9M314.3 216.6l.3 .1M314.7 207.1l7.8 4.5M314.9 206.7l7.9 4.6M315.1 205.9l8.3 4.8M315.6 218.3l8.6 5M316.5 217.9l7.6 4.3M316.6 201.6l9.8 5.7M317.1 200.5l10 5.8"/>
<path d="M317.1 200.4l10.1 5.8M319.9 216l4.1 2.4M320.9 215.3l3.2 1.9M324.1 212.6l.8 .4M324.4 212.2l.6 .3M325 211.6l.3 .2M325.4 211.2a25.8 25.8 0 0 1-10.6 7.4M325.8 219.4l4.2 2.4M325.9 218.2l5.1 3M326.5 214l7.8 4.4M326.6 213.5l7.9 4.5M326.8 212.7l7.7 4.4"/>
<path d="M328 205a29.1 29.1 0 0 1-13.7 11.8M328.4 208.4l6.5 3.8M328.9 207.3l6.7 3.9M328.9 207.2l6.8 3.9M331.2 203.1l8.9 5.1M331.7 202.2l-2.2 3.7M331.9 201.9l9.4 5.5M334.5 218.2a23.1 23.1 0 0 1-8.4 5.4M334.5 213.7l1 .6M334.5 213.7v44.6M335.5 214.3v44.6M336.4 210.5a4.2 4.2 0 0 0-1.9 3.2"/>
<path d="M336.4 210.5l1 .5M337.4 211a4.1 4.1 0 0 0-1.9 3.3M339.1 208.9l.9 .5M339.1 208.9l-2.7 1.6M340 209.4l-2.6 1.6M343.5 205.1l-1.9 2-2.5 1.8M343.5 205.1l1 .5M344.5 205.6l-2.4 2.4-2.1 1.4M345.1 218.1l4.9 2.8M345.6 217l5.1 2.9M345.7 216.8l5.1 3M346.4 201.3l.4 .2"/>
<path d="M347.8 212.7l5.4 3.1M348.6 211.6l5.2 3M351.3 207.9l4.3 2.4M351.7 207.5l4.1 2.4M353.6 205.4l3 1.7M353.7 205.3a19.3 19.3 0 0 1 13.2-6.3 9 9 0 0 1 8.3 8.3 31.5 31.5 0 0 1-5.3 21.1 28.9 28.9 0 0 1-14.7 12.6 8.9 8.9 0 0 1-12.2-7.3 30 30 0 0 1 4.5-20.3l2.8-4.3zM354.8 216.7l10.2 5.9M355 204.1l2 1.2M355.4 215.5l10.2 5.9M357.2 211.2l10.3 5.9M357.4 202.2a36.9 36.9 0 0 1-14.8 25.8M357.4 210.8l10.2 5.9"/>
<path d="M358.2 208.1l10.2 5.8M358.6 206.2l10.2 5.9M359.2 201.1a37.8 37.8 0 0 1-16.7 29.1M369 218l3.7 2.2M369.2 217.6l3.7 2.1M370 214.8l3.7 2.2M370.5 213l3.6 2.2M59.1 239.5h.3M59.1 239.5v2.4M59.4 239.5v2.4M205.1 239.5h.3M205.1 239.5v2.4"/>
<path d="M205.4 239.5v2.4M314.5 222l.2 .4M321.1 226l.5 .1M324.4 224.1l-2.3 .2M324.7 225.8h.1M326.1 223.4l.3 .2M326.3 228.8l.2 .4M327.3 225.1l7.2 4.2M328.3 224.7l6.2 3.6M331.7 222.8l2.8 1.7M332.7 222.1l1.8 1.1M332.9 232.8l.4 .1"/>
<path d="M333.8 231.1h.7M334.5 220.6a23.5 23.5 0 0 1-7.9 4.8M334.5 231.5l-61.7-35.7a1.04 1.04 0 0 0-.9 1.6l62.6 36.2M342.6 227.9h.2M342.8 233l7.1 4.2M343.1 234.2l5.7 3.3M343.3 223.7l2.8 1.5M343.4 223.2l3 1.7M343.5 229.6l10 5.8M343.6 239l1.8 2M343.6 222.4l3.4 1.9M343.6 239l1.9 2.1-1.6 2.1-1.8-2z"/>
<path d="M344.5 228.9l10 5.8M346.6 239.7l1.9 1M347.6 239.6l2.4 1.4M347.7 226.2l10.2 5.9M348 225.8l10.2 5.9M348.6 225.2l10.2 5.9M350.9 238.7l3.1 1.8M351.5 221.8l10.2 5.9M351.9 238.3l3.2 1.9M352.2 220.8l10.2 5.9M352.3 220.7l10.2 5.9M355.2 236.4l3.5 2"/>
<path d="M356.2 235.7l3.5 2M359.4 233l3.6 2.1M359.8 232.6l3.6 2.1M360.4 232.1l3.6 2M360.6 239.6v2.1M361.7 238.9l3.2-2.8 .4 1.8-3.2 2.8zM363.3 228.6l3.7 2.1M364 227.6l3.7 2.1M364.1 227.5l3.7 2.1M364.8 236.1l.5 1.8M365.3 237.9l-3.2 2.7M365.3 237.9h.1"/>
<path d="M366.5 223.5l3.7 2.1M367.2 222.3l3.7 2.1M368.7 231.7l.8 1.4M368.7 231.7l.9 1.4-2.9 3.5-.9-1.4zM369.5 233.1l-2.9 3.4M369.5 233.1h.1M372 226.7l1.2 .8M372 226.7l-2.5 3.9 1.3 .9 2.4-4M372.6 225.4l1.5 .3M373.2 227.5l-2.5 4M373.2 227.5h.1M374.1 225.7h.1"/>
<path d="M374.5 221.2l1.5 .3-1.8 4.2-1.6-.3zM376 221.5l-1.9 4.2M59.1 241.9v1.9M59.1 244.8v.2a.42 .42 0 0 0-.1 .5 .42 .42 0 0 0 .4 .2v-.9M59.1 243.8v1M59.1 243.8h.3M59.1 241.9h.3M59.1 244.8h.3M59.4 241.9v1.9M59.4 243.8v1M59.4 241.3h9.7M59.4 243.9h145.7"/>
<path d="M71.8 241.3h22.3M96.8 241.3h22.3M121.7 241.3h22.4M146.8 241.3h22.3M171.8 241.3h22.3M196.7 241.3h8.4M205.1 241.9v1.9M205.1 244.8v.2a.46 .46 0 0 0-.1 .5 .46 .46 0 0 0 .4 .3v-1M205.1 243.8v1M205.1 243.8h.3M205.1 241.9h.3M205.1 244.8h.3"/>
<path d="M205.4 241.9v1.9M205.4 243.8v1M334.5 258.3l.4 1.1 1.1 .7M334.5 258.3l1 .6M345.4 241l-1.5 2.2M345.4 241l.1 .1M346.1 241.6l2.5 1.1-1.3 2.3-2.4-1.1zM348.5 242.6l-1.2 2.4M349.4 242.8l2.9 .2-.9 2.4-2.9-.1zM352.2 243l-.8 2.4M353.2 242.8l3.2-.9-.4 2.4-3.2 .9zM355.9 244.2l-3.1 .9"/>
<path d="M355.9 244.2l.1 .1M356.3 241.9l-.4 2.3M357.4 241.5l3.3-1.9v2.2l-3.3 1.9zM360.6 241.7l-3.2 1.9M360.6 241.7l.1 .1"/>
<circle cx="294.7" cy="46.7" r=".45"/>
<circle cx="298" cy="46.7" r="1.34"/>
<circle cx="301.3" cy="46.7" r=".45"/>
<circle cx="260.8" cy="93.8" r=".45"/>
<circle cx="262" cy="96.8" r="1.33"/>
<circle cx="263.1" cy="100" r=".45"/>
<circle cx="298" cy="84.7" r="34.1"/>
<circle cx="332.8" cy="100" r=".45"/>
<circle cx="334" cy="96.8" r="1.33"/>
<circle cx="335.1" cy="93.7" r=".45"/>
<circle cx="290.9" cy="158.6" r=".26"/>
<circle cx="305.8" cy="179" r=".26"/>
<circle cx="306.9" cy="175" r=".26"/>
</g>
<path d="M298.6 45.5l-1.8 1.8M299.3 47.1l-.9 .9M262 95.5l-1.4 1.4M263.3 96.6l-1.6 1.5M333.9 95.5l-1.3 1.3M335.2 96.4l-1.7 1.7" fill="none" stroke="#000" stroke-width=".3"/>
<g font-size="9.6">
<text x="273.4" y="21.1">B-B (1 : 10)</text>
<text x="137.4" y="34.7">B</text>
<text x="137.4" y="138.1">B</text>
</g>
<text font-size="7.8" x="305.4" y="286.9">Тоннель металлический</text>
<text font-size="6.9" x="86.9" y="9.4" transform="rotate(-180 86.9 9.4)">СБ</text>
<text font-size="5" x="217.7" y="63.6">26,8</text>
<text font-size="4.8" x="408.3" y="289.7">2</text>
<g font-size="4.3" fill="#00f">
<text x="162.5" y="31.9" transform="rotate(-90 162.5 31.9)">26,8</text>
<text x="334.6" y="58.2" transform="rotate(54 334.6 58.2)">617</text>
<text x="259.1" y="62.8" transform="rotate(-54 259.1 62.8)">617</text>
<text x="310.5" y="70.2" transform="rotate(-90 310.5 70.2)">380</text>
<text x="277.4" y="75.4">360</text>
<text x="299.3" y="93.7">R355</text>
<text x="158.1" y="113.8" transform="rotate(-90 158.1 113.8)">26,8</text>
<text x="267.3" y="124.5" transform="rotate(-53 267.3 124.5)">26,8</text>
<text x="61.6" y="126.5">105</text>
<text x="197.5" y="128.7">105</text>
<text x="295.2" y="130.6">720</text>
<text x="80.3" y="133.6">250</text>
<text x="105.6" y="133.6">250</text>
<text x="156.2" y="133.6">250</text>
<text x="180.3" y="133.4">250</text>
<text x="130.1" y="146.8">250</text>
<text x="126.9" y="155">1460</text>
<text x="181.2" y="190" transform="rotate(-90 181.2 190)">360</text>
<text x="230.3" y="208.3" transform="rotate(-90 230.3 208.3)">720</text>
<text x="112.1" y="254.8">1460</text>
</g>
<g font-size="4.2">
<text x="103.8" y="4.2">2</text>
<text x="313.8" y="4.2">1</text>
<text x="415.9" y="150.2">A</text>
<text x="103.8" y="296.2">2</text>
<text x="313.8" y="296.2">1</text>
</g>
<g font-size="4.1">
<text x="405.6" y="281.5">Лист</text>
<text x="319.2" y="295.9">Копировал</text>
<text x="378.7" y="296">Формат А3</text>
</g>
<g font-size="3.4">
<text x="11.4" y="174.5" transform="rotate(-90 11.4 174.5)">Подп. и дата</text>
<text x="11.4" y="205" transform="rotate(-90 11.4 205)">Инв. № дубл.</text>
<text x="11.4" y="229.9" transform="rotate(-90 11.4 229.9)">Взам. инв. №</text>
<text x="11.4" y="259.5" transform="rotate(-90 11.4 259.5)">Подп. и дата</text>
<text x="11.4" y="290" transform="rotate(-90 11.4 290)">Инв. № подл.</text>
<text x="230.4" y="290.4">Изм.</text>
<text x="238.3" y="290.4">Лист</text>
<text x="250.9" y="290.4">№ докум.</text>
<text x="272.1" y="290.4">Подп.</text>
<text x="285.7" y="290.5">Дата</text>
</g>
</svg>
